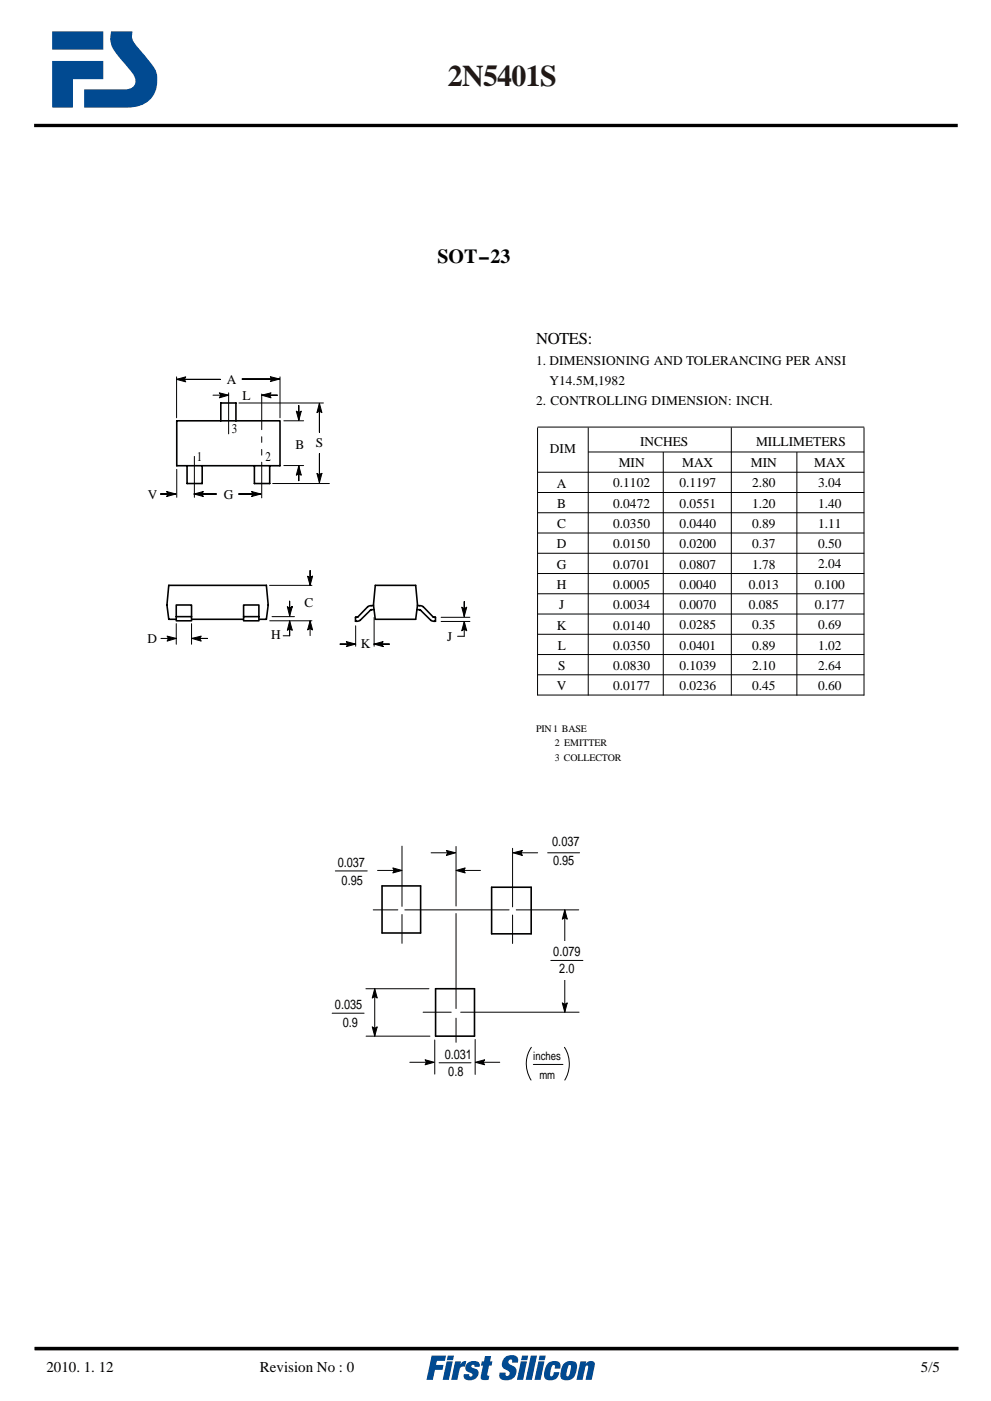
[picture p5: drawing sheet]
<svg xmlns="http://www.w3.org/2000/svg" width="210mm" height="297mm" viewBox="0 0 210 297" stroke-linecap="round" stroke-linejoin="round" font-family="sans-serif">
<path d="M7.2 26.6h196" fill="none" stroke="#010000" stroke-width=".71" stroke-linecap="butt"/>
<path d="M23.6 6.7l-.1 .6a5 5 0 0 0 1.5 4.5l.8 1a12.2 12.2 0 0 1 2.9 4 1.82 1.82 0 0 1-2.2 2.1l-8.7 .1v3.8h9.3a5.7 5.7 0 0 0 5.8-3.2 5.7 5.7 0 0 0-1.1-6.5l-2.4-2.9a4.4 4.4 0 0 1-1.4-2.5l.1-1zM11.1 12.9v9.9h4.4v-6h6.4v-3.9zM11.1 6.7v3.8h10.8v-3.8z" fill="#014a91"/>
<path d="M7.4 285.9h195.9" fill="none" stroke="#231815" stroke-width=".71" stroke-linecap="butt"/>
<path d="M97.9 286.9h15.2v5h-15.2z" fill-rule="evenodd" fill="#fff"/>
<path d="M7.4 285.9h195.9" fill="none" stroke="#010000" stroke-width=".71" stroke-linecap="butt"/>
<g fill="#014a91">
<path d="M91.6 287.4h3l-.2 1.1h-1.7l-.2 .9h1.6l-.2 1h-1.6l-.5 2.2h-1.3z"/>
<path d="M96.6 288.7h1.2l-.1 .6a1.16 1.16 0 0 1 1.2-.7l-.2 1.2-.3-.1a.8 .8 0 0 0-.9 .7l-.5 2.2h-1.3z"/>
<path d="M99.1 289.1a1.89 1.89 0 0 1 2.7 0v.7l-1.1-.1a.34 .34 0 0 0-.4-.4 .34 .34 0 0 0-.3 .5l.1 .1a1.35 1.35 0 0 1 1.4 1.4 1.82 1.82 0 0 1-3.1 .8v-.8h1.2l-.1 .3a.36 .36 0 0 0 .6 .2 .36 .36 0 0 0 0-.6 1.35 1.35 0 0 1-1.3-1.4z"/>
<path d="M102.9 287.5h1.3l-.2 1.2h.5l-.2 .8h-.5l-.4 1.9v.2l.4 .1-.2 .9a1.57 1.57 0 0 1-1.6-.4l.5-2.7h-.5l.2-.8h.5z"/>
<path d="M107.2 287.7a2.23 2.23 0 0 1 2.5 0l.2 .7v.5h-1.3a.44 .44 0 0 0-.3-.7 .44 .44 0 0 0-.4 .6 2.03 2.03 0 0 0 1.2 1 1.79 1.79 0 0 1 .2 2 1.79 1.79 0 0 1-1.9 .9 1.16 1.16 0 0 1-1.2-.4 1.16 1.16 0 0 1-.2-1.3h1.3a.47 .47 0 0 0 .4 .8 .47 .47 0 0 0 .4-.7 2.63 2.63 0 0 0-1.4-1.1 1.77 1.77 0 0 1 .5-2.3z"/>
<path d="M112.6 287.4h1.3l-1.1 5.2h-1.3z"/>
<path d="M116.2 289.1a1.99 1.99 0 0 1 2.5-.2l.2 .7v.6h-1.2v-.3a.36 .36 0 0 0-.2-.5 .36 .36 0 0 0-.5 .4l-.3 1.7 .3 .3a.84 .84 0 0 0 .5-.9h1.2a1.84 1.84 0 0 1-1.2 1.6 1.84 1.84 0 0 1-2-.4 3.7 3.7 0 0 1 .7-3z"/>
<path d="M123.1 288.7h1.3l-.1 .4a1.17 1.17 0 0 1 1.9-.2v.7l-.7 3h-1.3l.6-2.7v-.3l-.2-.1-.4 .5-.6 2.6h-1.3z"/>
<path d="M95 287.4h1.3l-.2 1h-1.3zM94.7 288.7h1.3l-.8 3.9h-1.3z"/>
<path d="M110.8 287.4h1.3l-.2 1h-1.3zM110.5 288.7h1.3l-.8 3.9h-1.3z"/>
<path d="M114.5 287.4h1.3l-.2 1h-1.3zM114.2 288.7h1.3l-.8 3.9h-1.3z"/>
<path d="M120.7 289.5l-.5 1.8v.4l.2 .1a2.46 2.46 0 0 0 .7-2.3l-.2-.1zM119.6 289.2a1.92 1.92 0 0 1 2.7-.1 3.4 3.4 0 0 1-1.2 3.4 1.41 1.41 0 0 1-2.2-.9l.2-1.4z"/>
</g>
<path d="M37.5 89.2h21.9v9.5h-21.9zM39.7 98.7v3.8h3.2v-3.8M46.8 89.2v-3.8h3.3v3.8M54 98.7v3.8h3.2v-3.8M35.8 124.1h20.7l.4 4.2-.4 3h-20.7l-.4-3zM79.6 124.1l-.4 4.2 .4 3M88.2 124.1l.4 4.2-.4 3" fill="none" stroke="#000" stroke-width=".34"/>
<path d="M37.4 130.7h3.2zM37.4 128.3h3.2v3.3h-3.2z" fill="#fff" stroke="#000" stroke-width=".34"/>
<path d="M51.7 130.7h3.2zM51.7 128.3h3.2v3.3h-3.2z" fill="#fff"/>
<path d="M51.7 128.3h3.2v3.3h-3.2zM51.7 130.7h3.2M78 128.6l-2.1 2.2-.5 .1v.8l1-.2 2.2-2.1 .8-.1M79.2 128.4h-.7l-.4 .2M79.6 124.1h8.6M79.6 131.3h8.6M88.6 128.4h.8l.3 .2M89.8 128.6l2.1 2.2 .5 .1v.8l-1-.2-2.2-2.1-.8-.1M81.1 187.8h8.1v10h-8.1zM104.3 188.1h8.4v9.9h-8.4zM92.4 209.6h8.3v10.1h-8.3z" fill="none" stroke="#000" stroke-width=".34"/>
<g fill="none" stroke="#000" stroke-width=".21">
<path d="M37.5 79.9v8.7M57.4 79.9l1.9 .5-1.9 .5 .3-.5zM59.4 79.9v8.7M37.5 80.4h9.2h-9.2M37.5 80.4l1.9-.5-.3 .5 .3 .6zM37.5 99.5v5.9M45.2 83.8h3.3M46.5 83.3l2 .5-2 .5 .3-.5zM50.7 85.4h17.9M55.5 83.8h3.3h-3.3M55.5 83.8l2-.5-.3 .5 .3 .5zM59.3 80.4h-7.9h7.9"/>
<path d="M60.2 89.2h4.2M60.2 98.7h4.2M62.9 87.2l.5 .3 .5-.3-.5 1.9zM63.4 98.8v3.1v-3.1M63.4 98.8l.5 2-.5-.3-.5 .3zM63.4 89.1v-3.1v3.1M67.8 85.5l.5 2-.5-.3-.6 .3zM67.8 85.5v6.2v-6.2M114.1 90.6v56.9M114.1 90.5h69.3M124.8 95.8h58.6M124.8 90.6v56.9"/>
<path d="M140.7 95.8v51.7M155.2 90.6v56.9M169.1 95.8v51.7M183.3 90.6v56.9M35.3 104.2l2 .5-2 .6 .4-.6zM37.3 104.7h-3.3h3.3M41.2 104.7l1.9-.5-.3 .5 .3 .6zM41.2 104.7h4.7h-4.7M53.4 104.2l2 .5-2 .6 .3-.6zM55.4 104.7h-4.8h4.8M57.9 102.5h12M67.8 102.3v-6.1v6.1"/>
<path d="M68.3 100.4l-.5 .3-.6-.3 .6 1.9 .5-1.9-.5 .3M114.1 100.1h69.3M114.1 104.4h69.3M114.1 108.7h69.3M114.1 113h69.3M114.1 117.3h69.3M34.1 135.4h3.3M35.5 134.9l1.9 .5-1.9 .5 .2-.5zM37.4 132.2v4.4M40.6 132.2v4.4M40.7 135.4h3.3h-3.3M40.7 135.4l2-.5-.3 .5 .3 .5z"/>
<path d="M57.2 124.1h9M57.2 131.6h9M57.7 130.7h4.8M60.1 134.8h1.4M61.5 131.7v3.1v-3.1M61.5 131.7l.5 1.9-.5-.3-.5 .3zM61.5 130.6v-3.1v3.1M62 128.6l-.5 .3-.5-.3 .5 2 .5-2-.5 .3M65.8 131.6v3.2M65.8 131.6l.5 2-.5-.3-.5 .3zM65.8 124.1v-3.1v3.1M66.3 122.2l-.5 .2-.5-.2 .5 1.9 .5-1.9-.5 .2"/>
<path d="M73.5 136l2 .6-2 .5 .3-.5zM75.5 132.7v4.3M75.5 136.6h-3.4h3.4M79.3 136.6h3.3h-3.3M79.4 130.9v6.1M81 136.6l.3 .5-2-.5 2-.6-.3 .6 .3 .5M93.6 130.9h6.1M93.6 131.8h6.1M98 128.7l.5 .3 .5-.3-.5 2zM98.5 131.8v3.1h-1.4M98.5 131.8l.5 1.9-.5-.3-.5 .3zM98.5 130.7v-3.1v3.1"/>
<path d="M114.1 121.6h69.3M114.1 125.9h69.3M114.1 130.2h69.3M114.1 134.5h69.3M114.1 138.8h69.3M114.1 143.1h69.3M114.1 147.4h69.3M85.3 179.4v12.8M96.8 179.5v12.6M108.7 179.9v12.4M71.1 184.7h6.8M79.2 192.9h5.2"/>
<path d="M80.1 184.5h4.6M83.3 184l2 .5-2 .6 .3-.6zM85.3 193.9v6.1M85.9 192.9h22.1M91.5 180.8h4.5M94.7 180.3l1.9 .5-1.9 .6 .3-.6zM96.8 184.5l1.9-.5-.3 .5 .3 .6zM96.8 193.7v20.1M97.4 184.5h4.5M108.7 194v6M108.9 180.8l1.9-.5-.3 .5 .3 .6zM109.5 192.9h13.3"/>
<path d="M109.5 180.8h4.6M116.2 180.8h6.8M119.8 192.9l.6 2-.6-.3-.5 .3zM119.8 192.9v21.7M77.6 209.6h13.4M77.7 219.7h13.5M79 217.7l.5 .3 .5-.3-.5 2zM79.5 209.6l.5 2-.5-.3-.5 .3zM79.5 209.6v10.1M89.8 214.6h5.9M96.8 215.9v5.1M97.7 214.6h25.2"/>
<path d="M119.3 212.6l.5 .3 .6-.3-.6 2zM86.9 225.2h4.6M90.2 224.7l1.9 .5-1.9 .6 .3-.6zM92.2 220.5v7.2M100.8 220.4v7.4M100.8 225.2l2-.5-.3 .5 .3 .6zM101.5 225.2h4.5M112.7 222a6.3 6.3 0 0 0 0 7M113.2 225.7h6.2M119.8 222a6.6 6.6 0 0 1 0 7"/>
</g>
<g fill="#000">
<path d="M37.5 80.4l1.9-.5-.3 .5 .3 .6z" fill-rule="evenodd"/>
<path d="M46.5 83.3l2 .5-2 .5 .3-.5z" fill-rule="evenodd"/>
<path d="M55.5 83.8l2-.5-.3 .5 .3 .5z" fill-rule="evenodd"/>
<path d="M57.4 79.9l1.9 .5-1.9 .5 .3-.5z" fill-rule="evenodd"/>
<path d="M62.9 87.2l.5 .3 .5-.3-.5 1.9z" fill-rule="evenodd"/>
<path d="M67.8 85.5l.5 2-.5-.3-.6 .3z" fill-rule="evenodd"/>
<path d="M35.3 104.2l2 .5-2 .6 .4-.6z" fill-rule="evenodd"/>
<path d="M41.2 104.7l1.9-.5-.3 .5 .3 .6z" fill-rule="evenodd"/>
<path d="M53.4 104.2l2 .5-2 .6 .3-.6z" fill-rule="evenodd"/>
<path d="M63.4 98.8l.5 2-.5-.3-.5 .3z" fill-rule="evenodd"/>
<path d="M67.2 100.4l.6 .3 .5-.3-.5 1.9z" fill-rule="evenodd"/>
<path d="M35.5 134.9l1.9 .5-1.9 .5 .2-.5z" fill-rule="evenodd"/>
<path d="M40.7 135.4l2-.5-.3 .5 .3 .5z" fill-rule="evenodd"/>
<path d="M61.5 131.7l.5 1.9-.5-.3-.5 .3z" fill-rule="evenodd"/>
<path d="M61 128.6l.5 .3 .5-.3-.5 2z" fill-rule="evenodd"/>
<path d="M65.8 131.6l.5 2-.5-.3-.5 .3z" fill-rule="evenodd"/>
<path d="M65.3 122.2l.5 .2 .5-.2-.5 1.9z" fill-rule="evenodd"/>
<path d="M73.5 136l2 .6-2 .5 .3-.5z" fill-rule="evenodd"/>
<path d="M79.3 136.6l2-.6-.3 .6 .3 .5z" fill-rule="evenodd"/>
<path d="M98.5 131.8l.5 1.9-.5-.3-.5 .3z" fill-rule="evenodd"/>
<path d="M98 128.7l.5 .3 .5-.3-.5 2z" fill-rule="evenodd"/>
<path d="M83.3 184l2 .5-2 .6 .3-.6z" fill-rule="evenodd"/>
<path d="M94.7 180.3l1.9 .5-1.9 .6 .3-.6z" fill-rule="evenodd"/>
<path d="M96.8 184.5l1.9-.5-.3 .5 .3 .6z" fill-rule="evenodd"/>
<path d="M108.9 180.8l1.9-.5-.3 .5 .3 .6z" fill-rule="evenodd"/>
<path d="M119.8 192.9l.6 2-.6-.3-.5 .3z" fill-rule="evenodd"/>
<path d="M79 217.7l.5 .3 .5-.3-.5 2z" fill-rule="evenodd"/>
<path d="M79.5 209.6l.5 2-.5-.3-.5 .3z" fill-rule="evenodd"/>
<path d="M119.3 212.6l.5 .3 .6-.3-.6 2z" fill-rule="evenodd"/>
<path d="M90.2 224.7l1.9 .5-1.9 .6 .3-.6z" fill-rule="evenodd"/>
<path d="M100.8 225.2l2-.5-.3 .5 .3 .6z" fill-rule="evenodd"/>
</g>
<path d="M41.2 96.8v8.6M48.5 83.3v8.7" fill="none" stroke="#000" stroke-width=".21" stroke-dasharray="8.7 1.7 1.4 1.7 1.4 1.7"/>
<path d="M55.5 83.5v22.2" fill="none" stroke="#000" stroke-width=".21" stroke-dasharray="7.6 1.5 1.2 1.5 1.2 1.5"/>
<path d="M115.2 199.6h9.8v8.1h-9.8z" fill-rule="evenodd" fill="#fff"/>
<path d="M70.5 214.8h6.7M116.9 203.6h6.8M93.2 225.3h6.7" fill="none" stroke="#000" stroke-width=".21"/>
<text font-size="6.3" fill="#231815" x="95" y="18.3">2N5401S</text>
<text font-size="4.2" x="92.8" y="55.7">SOT-23</text>
<text font-size="3.5" x="113.8" y="72.9">NOTES:</text>
<g font-size="3.2" fill="#010000">
<text x="9.8" y="290.9">2010. 1. 12</text>
<text x="55.2" y="290.9">Revision No : 0</text>
<text x="195.4" y="290.9">5/5</text>
</g>
<g font-size="2.8">
<text x="113.7" y="77.5">1. DIMENSIONING AND TOLERANCING PER ANSI</text>
<text x="48.1" y="81.3">A</text>
<text x="116.6" y="81.7">Y14.5M,1982</text>
<text x="51.4" y="84.8">L</text>
<text x="113.7" y="85.9">2. CONTROLLING DIMENSION: INCH.</text>
<text x="49.2" y="91.9">3</text>
<text x="62.7" y="95.2">B</text>
<text x="67" y="94.7">S</text>
<text x="135.8" y="94.5">INCHES</text>
<text x="160.4" y="94.5">MILLIMETERS</text>
<text x="41.8" y="97.7">1</text>
<text x="56.3" y="97.7">2</text>
<text x="116.7" y="96.1">DIM</text>
<text x="131.3" y="99.1">MIN</text>
<text x="144.7" y="99">MAX</text>
<text x="159.3" y="99">MIN</text>
<text x="172.8" y="99">MAX</text>
<text x="31.4" y="105.7">V</text>
<text x="47.5" y="105.7">G</text>
<text x="118.2" y="103.4">A</text>
<text x="118.2" y="107.7">B</text>
<text x="130.1" y="103.4">0.1102</text>
<text x="130.1" y="107.7">0.0472</text>
<text x="144.1" y="103.3">0.1197</text>
<text x="144.1" y="107.6">0.0551</text>
<text x="159.6" y="103.3">2.80</text>
<text x="159.6" y="107.6">1.20</text>
<text x="173.6" y="103.3">3.04</text>
<text x="173.6" y="107.6">1.40</text>
<text x="118.2" y="112">C</text>
<text x="130.1" y="112">0.0350</text>
<text x="144.1" y="111.9">0.0440</text>
<text x="159.6" y="111.9">0.89</text>
<text x="173.6" y="111.9">1.11</text>
<text x="118.2" y="116.3">D</text>
<text x="130.1" y="116.3">0.0150</text>
<text x="144.1" y="116.3">0.0200</text>
<text x="159.6" y="116.2">0.37</text>
<text x="173.6" y="116.2">0.50</text>
<text x="118.2" y="120.6">G</text>
<text x="118.2" y="124.9">H</text>
<text x="130.1" y="120.6">0.0701</text>
<text x="130.1" y="124.9">0.0005</text>
<text x="144.1" y="120.6">0.0807</text>
<text x="144.1" y="124.9">0.0040</text>
<text x="158.9" y="124.8">0.013</text>
<text x="159.6" y="120.5">1.78</text>
<text x="172.9" y="124.8">0.100</text>
<text x="173.6" y="120.5">2.04</text>
<text x="64.6" y="128.7">C</text>
<text x="118.6" y="129.2">J</text>
<text x="130.1" y="129.2">0.0034</text>
<text x="144.1" y="129.2">0.0070</text>
<text x="158.9" y="129.1">0.085</text>
<text x="172.9" y="129.1">0.177</text>
<text x="31.3" y="136.4">D</text>
<text x="57.5" y="135.4">H</text>
<text x="76.6" y="137.3">K</text>
<text x="94.8" y="135.9">J</text>
<text x="118.2" y="133.5">K</text>
<text x="118.3" y="137.8">L</text>
<text x="130.1" y="133.5">0.0140</text>
<text x="130.1" y="137.8">0.0350</text>
<text x="144.1" y="133.5">0.0285</text>
<text x="144.1" y="137.8">0.0401</text>
<text x="159.6" y="133.4">0.35</text>
<text x="159.6" y="137.8">0.89</text>
<text x="173.6" y="133.4">0.69</text>
<text x="173.6" y="137.7">1.02</text>
<text x="118.4" y="142.1">S</text>
<text x="130.1" y="142.1">0.0830</text>
<text x="144.1" y="142.1">0.1039</text>
<text x="159.6" y="142.1">2.10</text>
<text x="173.6" y="142">2.64</text>
<text x="118.2" y="146.4">V</text>
<text x="130.1" y="146.4">0.0177</text>
<text x="144.1" y="146.4">0.0236</text>
<text x="159.6" y="146.4">0.45</text>
<text x="173.6" y="146.3">0.60</text>
<text x="117.2" y="179.4">0.037</text>
<text x="71.7" y="183.8">0.037</text>
<text x="117.4" y="183.4">0.95</text>
<text x="72.5" y="187.6">0.95</text>
<text x="117.4" y="202.7">0.079</text>
<text x="118.7" y="206.2">2.0</text>
<text x="71.1" y="214">0.035</text>
<text x="72.7" y="217.7">0.9</text>
<text x="94.4" y="224.6">0.031</text>
<text x="95.1" y="228.2">0.8</text>
</g>
<g font-size="2.5">
<text x="113.1" y="224.8">inches</text>
<text x="114.4" y="228.7">mm</text>
</g>
<g font-size="2.1">
<text x="113.8" y="155.1">PIN 1 BASE</text>
<text x="117.7" y="158.3">2 EMITTER</text>
<text x="117.7" y="161.4">3 COLLECTOR</text>
</g>
</svg>
